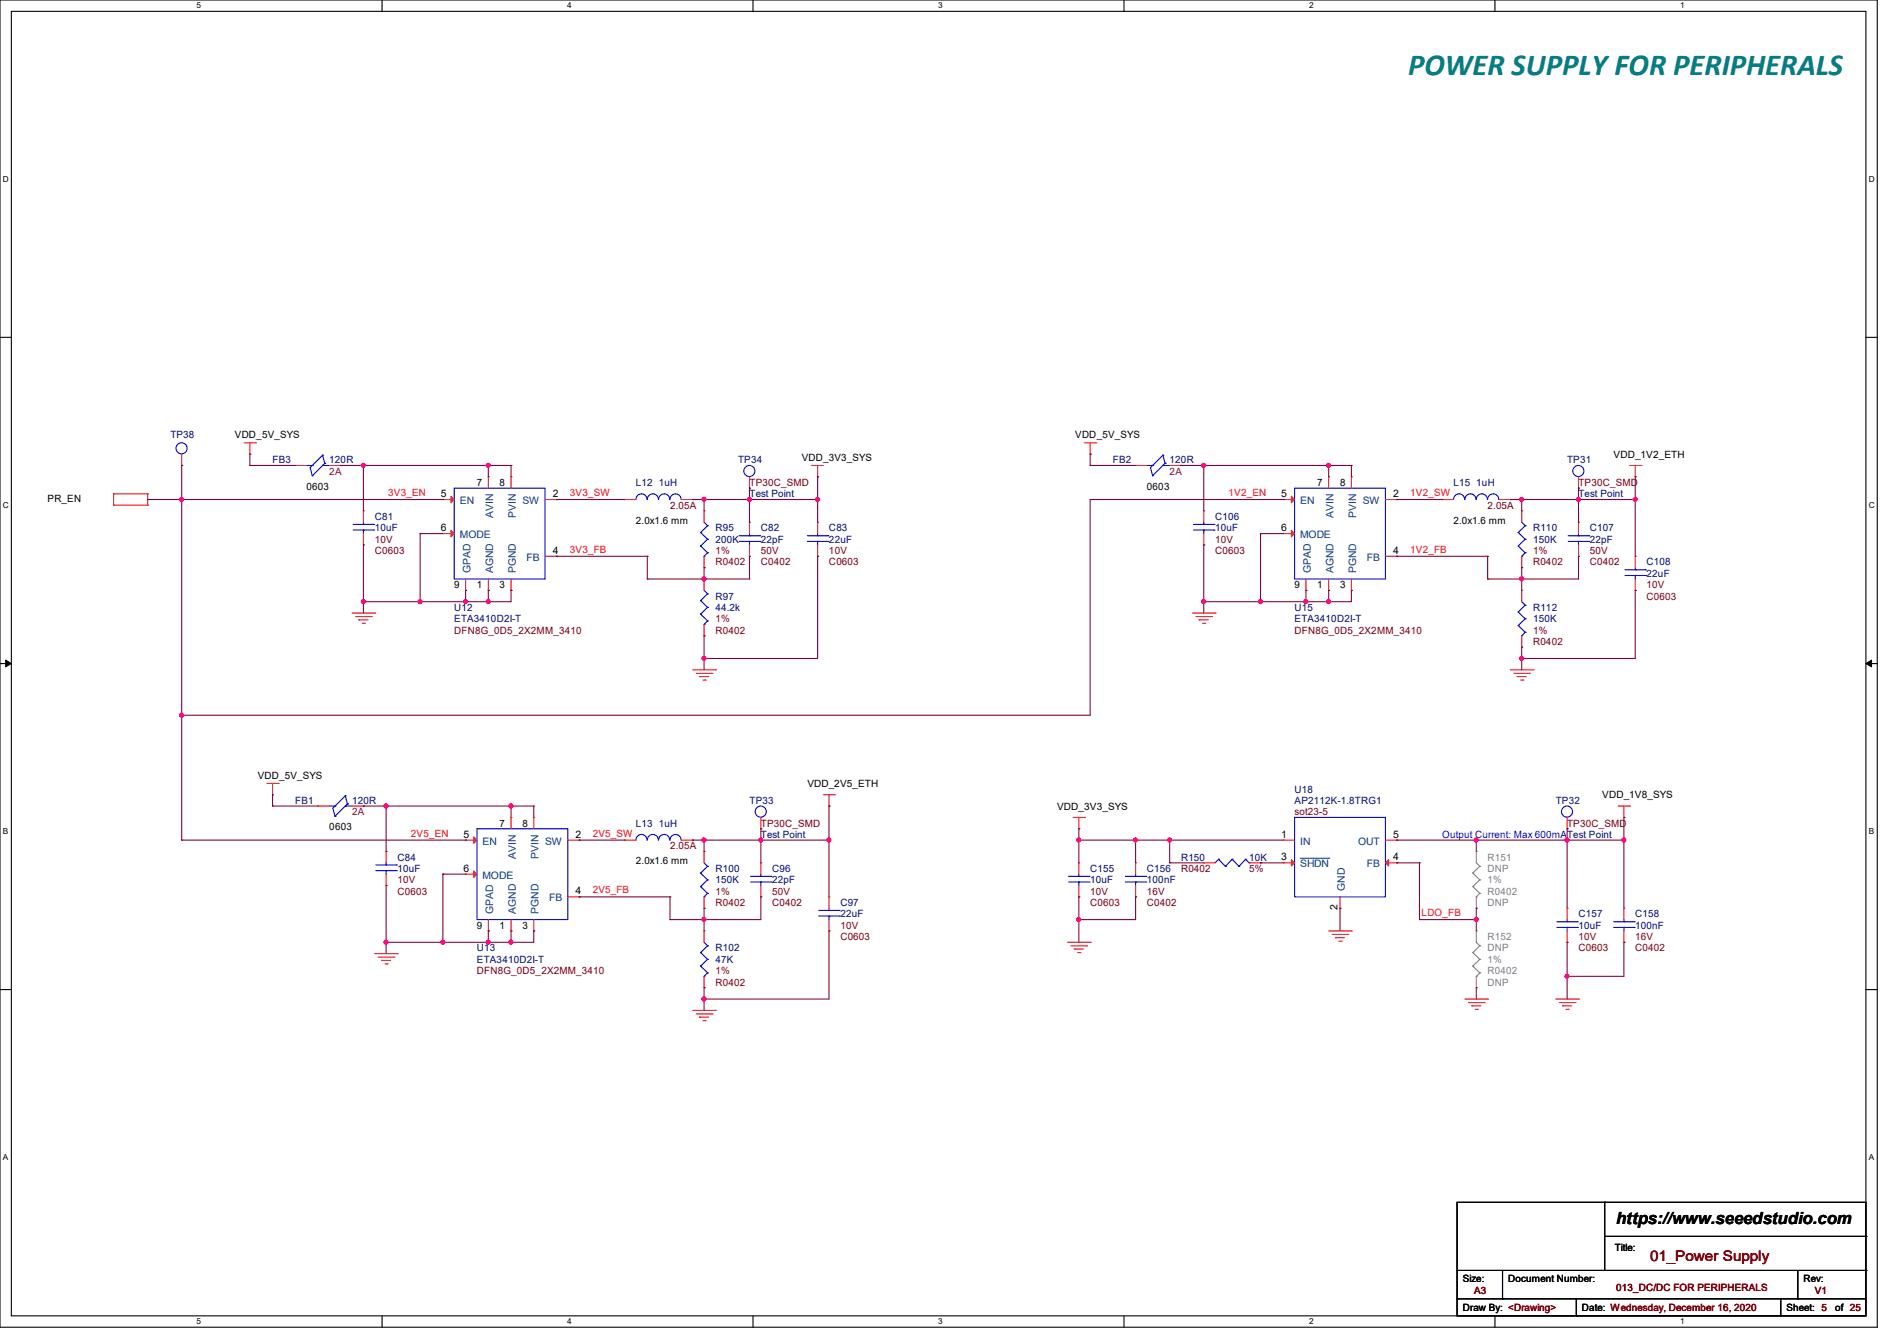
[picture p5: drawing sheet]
<svg xmlns="http://www.w3.org/2000/svg" width="297mm" height="210mm" viewBox="0 0 297 210" stroke-linecap="round" stroke-linejoin="round" font-family="sans-serif">
<path d="M0 0h293.9v207.9h-293.9zM1.8 1.8h290.3v204.3h-290.3z" fill="none" stroke="#000" stroke-width=".17"/>
<g fill="#fff">
<path d="M30.8 .2h.7v1.4h-.7z"/>
<path d="M30.8 206.2h.7v1.4h-.7z"/>
</g>
<path d="M59.8 0v1.8M59.8 206.1v1.8" fill="none" stroke="#000" stroke-width=".17"/>
<g fill="#fff">
<path d="M88.8 .2h.7v1.4h-.7z"/>
<path d="M88.8 206.2h.7v1.4h-.7z"/>
</g>
<path d="M117.9 0v1.8M117.9 206.1v1.8" fill="none" stroke="#000" stroke-width=".17"/>
<g fill="#fff">
<path d="M146.9 .2h.7v1.4h-.7z"/>
<path d="M146.9 206.2h.7v1.4h-.7z"/>
</g>
<path d="M176 0v1.8M176 206.1v1.8" fill="none" stroke="#000" stroke-width=".17"/>
<g fill="#fff">
<path d="M205 .2h.7v1.4h-.7z"/>
<path d="M205 206.2h.7v1.4h-.7z"/>
</g>
<path d="M234.1 0v1.8M234.1 206.1v1.8" fill="none" stroke="#000" stroke-width=".17"/>
<g fill="#fff">
<path d="M263.1 .2h.6v1.4h-.6z"/>
<path d="M263.1 206.2h.6v1.4h-.6z"/>
<path d="M.5 27.3h.9v1.4h-.9z"/>
<path d="M292.6 27.3h.9v1.4h-.9z"/>
<path d="M.5 78.4h.9v1.4h-.9z"/>
<path d="M292.6 78.4h.9v1.4h-.9z"/>
</g>
<path d="M0 52.8h1.8M292.1 52.8h1.8" fill="none" stroke="#000" stroke-width=".17"/>
<g fill="#fff">
<path d="M.5 129.5h.8v1.4h-.8z"/>
<path d="M292.6 129.5h.8v1.4h-.8z"/>
</g>
<path d="M0 103.9h1.8M292.1 103.9h1.8" fill="none" stroke="#000" stroke-width=".17"/>
<path d="M.9 103.4l.9 .5-.9 .5zM292.1 103.9l.9-.5v1z" fill="#000" stroke="#000" stroke-width=".16"/>
<g fill="#fff">
<path d="M.5 180.5h.8v1.4h-.8z"/>
<path d="M292.6 180.5h.8v1.4h-.8z"/>
</g>
<g fill="none" stroke="#000" stroke-width=".17">
<path d="M0 155h1.8M292.1 155h1.8M228.1 188.3h64v17.8h-64zM228.1 199h64M235.2 199v4.4M251.2 188.3h.1M251.2 188.3v10.7M251.2 193.6h40.9M281.5 199v4.4M292.1 199h.1M292.1 193.6h.1M228.1 203.4h.1"/>
<path d="M228.1 203.4h64M235.2 203.4h.1M246.8 206.1h.1M246.8 203.4v2.7M278.8 206.1h.1M278.8 203.4v2.7M281.5 203.4h.1"/>
</g>
<g fill="none" stroke="#f00" stroke-width=".17">
<path d="M17.8 79.1h.1M17.8 77.3h.1M17.8 77.3h5.3M17.8 79.1h5.3M17.8 77.3v1.8M23.1 77.3h.1M23.1 79.1h.1M23.1 77.3v1.8M28.4 72.9h.1M28.4 71.1v1.8M38.2 69.3h1.8M39.1 71.1h.1"/>
<path d="M39.1 69.3v1.8M40 69.3h.1M46.2 72.9h.1M46.2 72.9h1.8M51.6 72.9h1.7M53.3 72.9h.1M69.3 78.2h.1M69.3 78.2h1.8M76.5 74.7h.1M76.5 74.7v1.8M80 74.7h.1M80 74.7v1.8"/>
<path d="M85.3 78.2h1.8M87.1 78.2h.1M97.8 78.2h.1M97.8 78.2h1.8M106.7 78.2h1.8M108.5 78.2h.1M117.3 76.5h.1M117.3 74.7v1.8M127.1 72.9h.1M127.1 72.9h1.8M128 74.7h.1M128 72.9v1.8"/>
<path d="M169.8 69.3h1.8M170.7 71.1h.1M170.7 69.3v1.8M171.6 69.3h.1M177.8 72.9h.1M177.8 72.9h1.8M183.1 72.9h1.8M184.9 72.9h.1M200.9 78.2h.1M200.9 78.2h1.8M208 74.7h.1M208 74.7v1.8"/>
<path d="M211.6 74.7h.1M211.6 74.7v1.8M216.9 78.2h1.8M218.7 78.2h.1M225.8 78.2h.1M225.8 78.2h1.8M234.7 78.2h1.8M236.5 78.2h.1M247.1 76.5h.1M247.1 74.7v1.8M255.1 72.9h1.8M256 74.7h.1"/>
<path d="M256 72.9v1.8M256.9 72.9h.1M55.1 96h3.6M55.7 96.6h2.4M56.2 97.1h.1M56.2 97.1h1.4M56.7 97.6h.4M56.9 80h.1M56.9 85.3h.1M56.9 80v1.8M56.9 83.6v1.7M57.1 97.6h.1"/>
<path d="M58.1 96.6h.1M58.7 96h.1M69.3 83.6h.1M69.3 83.6h1.8M72.9 92.5h.1M72.9 90.7v1.8M76.5 92.5h.1M76.5 90.7v1.8M80 92.5h.1M80 90.7v1.8M85.3 87.1h1.8M87.1 87.1h.1"/>
<path d="M110.2 90.7h.1M110.2 99.6h.1M110.2 80h.1M110.2 88.9h.1M110.2 80v1.8M110.2 87.1v1.8M110.2 90.7v1.8M110.2 97.8v1.8M117.3 81.8h.1M117.3 87.1h.1M117.3 81.8v1.8M117.3 85.3v1.8"/>
<path d="M128 81.8h.1M128 87.1h.1M128 81.8v1.8M128 85.3v1.8M186.7 96h3.5M187.2 96.6h2.5M187.7 97.1h.1M187.7 97.1h1.5M188.3 97.6h.3M188.5 80h.1M188.5 85.3h.1M188.5 80v1.8"/>
<path d="M188.5 83.6v1.7M188.6 97.6h.1M189.7 96.6h.1M190.2 96h.1M200.9 83.6h.1M200.9 83.6h1.8M204.5 92.5h.1M204.5 90.7v1.8M208 92.5h.1M208 90.7v1.8M211.6 92.5h.1M211.6 90.7v1.8"/>
<path d="M216.9 87.1h1.8M218.7 87.1h.1M238.3 92.5h.1M238.3 80h.1M238.3 88.9h.1M238.3 80v1.8M238.3 87.1v1.8M238.3 92.5v1.7M238.3 99.6v1.7M247.1 81.8h.1M247.1 87.1h.1M247.1 81.8v1.8"/>
<path d="M247.1 85.3v1.8M256 87.1h.1M256 92.5h.1M256 87.1v1.8M256 90.7v1.8M108.5 104.9h3.5M109 105.5h2.5M109.5 106h.1M109.5 106h1.5M110.1 106.5h.3M110.4 106.5h.1M111.5 105.5h.1"/>
<path d="M112 104.9h.1M236.5 104.9h3.5M237 105.5h2.5M237.5 106h.1M237.5 106h1.5M238.1 106.5h.3M238.3 101.3h.1M238.4 106.5h.1M239.5 105.5h.1M240 104.9h.1M41.8 122.7h1.8M42.7 124.5h.1"/>
<path d="M42.7 122.7v1.8M43.6 122.7h.1M49.8 126.2h.1M49.8 126.2h1.8M55.1 126.2h1.8M56.9 126.2h.1M60.5 133.3h.1M60.5 138.7h.1M60.5 133.3v1.8M60.5 136.9v1.8M72.9 131.6h.1M72.9 136.9h.1"/>
<path d="M72.9 131.6h1.8M72.9 136.9h1.8M80 128h.1M80 128v1.8M83.6 128h.1M83.6 128v1.8M88.9 131.6h1.8M90.7 131.6h.1M97.8 131.6h.1M97.8 131.6h1.8M106.7 131.6h1.8M108.5 131.6h.1"/>
<path d="M110.2 133.3h.1M110.2 133.3v1.8M119.1 135.1h.1M119.1 129.8h.1M119.1 128v1.8M119.1 135.1v1.8M119.1 138.7v1.8M128.9 124.5h1.8M129.8 126.2h.1M129.8 124.5v1.7M130.7 124.5h.1M168 128h1.8"/>
<path d="M168.9 129.8h.1M168.9 135.1h.1M168.9 128v1.8M168.9 135.1v1.8M168.9 138.7v1.8M169.8 128h.1M177.8 135.1h.1M177.8 135.1v1.8M177.8 138.7v1.8M188.5 135.1h.1M188.5 135.1h1.7M195.6 135.1h1.8"/>
<path d="M197.4 135.1h.1M200.9 131.6h.1M200.9 135.1h.1M200.9 131.6h1.8M200.9 135.1h1.8M216.9 131.6h1.8M216.9 135.1h1.8M218.7 135.1h.1M218.7 131.6h.1M245.4 129.8h.1M245.4 128v1.8M253.4 126.2h1.7"/>
<path d="M254.3 128h.1M254.3 126.2v1.8M255.1 126.2h.1M58.7 149.4h3.5M59.2 149.9h2.5M59.7 150.4h.1M59.7 150.4h1.5M60.3 151h.3M60.6 151h.1M61.7 149.9h.1M62.2 149.4h.1M76.5 145.8h.1"/>
<path d="M76.5 144v1.8M80 145.8h.1M80 144v1.8M83.6 145.8h.1M83.6 144v1.8M88.9 140.5h1.8M90.7 140.5h.1M108.5 158.2h3.5M109 158.8h2.5M109.5 159.3h.1M109.5 159.3h1.5M110.1 159.9h.3"/>
<path d="M110.2 145.8h.1M110.2 154.7h.1M110.2 142.2h.1M110.2 140.5v1.7M110.2 145.8v1.8M110.2 152.9v1.8M110.4 159.9h.1M111.5 158.8h.1M112 158.2h.1M119.1 140.5h.1M129.8 140.5h.1M129.8 145.8h.1"/>
<path d="M129.8 140.5v1.7M129.8 144v1.8M167.1 147.6h3.6M167.7 148.1h2.4M168.2 148.6h.1M168.2 148.6h1.4M168.7 149.2h.4M168.9 140.5h.1M169.1 149.2h.1M170.1 148.1h.1M170.7 147.6h.1M177.8 140.5h.1"/>
<path d="M208 145.8h3.6M208.6 146.3h2.4M209.1 146.9h.1M209.1 146.9h1.4M209.6 147.4h.4M209.8 142.2h.1M209.8 140.5v1.7M210 147.4h.1M211 146.3h.1M211.6 145.8h.1M229.4 156.5h3.5M229.9 157h2.5"/>
<path d="M230.4 157.5h.1M230.4 157.5h1.5M231 158.1h.3M231.3 158.1h.1M232.4 157h.1M232.9 156.5h.1M243.6 156.5h3.5M244.1 157h2.5M244.6 157.5h.1M244.6 157.5h1.5M245.2 158.1h.3M245.4 142.2h.1"/>
<path d="M245.4 147.6h.1M245.4 142.2v1.8M245.4 145.8v1.8M245.5 158.1h.1M246.6 157h.1M247.1 156.5h.1M254.3 142.2h.1M254.3 147.6h.1M254.3 142.2v1.8M254.3 145.8v1.8"/>
</g>
<g fill="none" stroke="#00f" stroke-width=".17">
<path d="M48 72.9h.9M48.9 74.5h.1M48.9 72.9h.1M50.5 71.3h.1M50.5 72.9h.1M50.5 72.9h1.1M50.5 71.3l-1.9 1.9 .3 1.3M50.5 71.3l.3 1.3M50.8 72.6h.1M50.8 72.6l-1.9 1.9M71.1 76.5h14.2v14.2h-14.2zM99.6 78.2a.87 .87 0 0 1 .8-.9 .87 .87 0 0 1 .9 .9"/>
<path d="M101.3 78.2a.87 .87 0 0 1 .9-.9 .87 .87 0 0 1 .9 .9M103.1 78.2a.87 .87 0 0 1 .9-.9 .87 .87 0 0 1 .9 .9M104.9 78.2a.87 .87 0 0 1 .9-.9 .87 .87 0 0 1 .8 .9M179.6 72.9h.9M180.5 74.5h.1M180.5 72.9h.1M182.1 71.3h.1M182.1 72.9h.1M182.1 71.3l-2 1.9 .4 1.3M182.1 72.9h1M182.1 71.3l.3 1.3M182.4 72.6h.1"/>
<path d="M182.4 72.6l-1.9 1.9M202.7 76.5h14.2v14.2h-14.2zM227.6 78.2a.87 .87 0 0 1 .9-.9 .87 .87 0 0 1 .8 .9M229.4 78.2a.87 .87 0 0 1 .8-.9 .87 .87 0 0 1 .9 .9M231.1 78.2a.87 .87 0 0 1 .9-.9 .87 .87 0 0 1 .9 .9M232.9 78.2a.87 .87 0 0 1 .9-.9 .87 .87 0 0 1 .9 .9M55.3 82.1h3.2M55.3 83h3.2M56.9 83h.1M56.9 82.1h.1M56.9 81.8v.3M56.9 83v.6"/>
<path d="M58.5 82.1h.1M58.5 83h.1M109.7 94.1h.1M109.7 96.2h.1M109.7 83.4h.1M109.7 85.5h.1M109.7 94.1l1.1 1M109.7 96.2l1.1 1M109.7 83.4l1.1 1.1M109.7 85.5l1.1 1.1M110.2 97.8h.1M110.2 87.1h.1"/>
<path d="M110.2 92.5l.6 .5M110.2 81.8l.6 .5M110.8 93h.1M110.8 95.1h.1M110.8 97.2h.1M110.8 82.3h.1M110.8 84.5h.1M110.8 86.6h.1M110.8 93l-1.1 1.1M110.8 95.1l-1.1 1.1M110.8 97.2l-.6 .6M110.8 82.3l-1.1 1.1"/>
<path d="M110.8 84.5l-1.1 1M110.8 86.6l-.6 .5M115.7 83.9h3.3M115.7 84.8h3.3M117.3 84.8h.1M117.3 83.9h.1M117.3 83.6v.3M117.3 84.8v.5M119 83.9h.1M119 84.8h.1M126.4 83.9h3.2M126.4 84.8h3.2"/>
<path d="M128 84.8h.1M128 83.9h.1M128 83.6v.3M128 84.8v.5M129.6 83.9h.1M129.6 84.8h.1M186.9 82.1h3.2M186.9 83h3.2M188.5 83h.1M188.5 82.1h.1M188.5 81.8v.3M188.5 83v.6"/>
<path d="M190.1 82.1h.1M190.1 83h.1M237.7 95.8h.1M237.7 98h.1M237.7 83.4h.1M237.7 85.5h.1M237.7 95.8l1.1 1.1M237.7 98l1.1 1M237.7 83.4l1.1 1.1M237.7 85.5l1.1 1.1M238.3 99.6h.1M238.3 87.1h.1"/>
<path d="M238.3 94.2l.5 .6M238.3 81.8l.5 .5M238.8 94.8h.1M238.8 96.9h.1M238.8 99h.1M238.8 82.3h.1M238.8 84.5h.1M238.8 86.6h.1M238.8 94.8l-1.1 1M238.8 96.9l-1.1 1.1M238.8 99l-.5 .6M238.8 82.3l-1.1 1.1"/>
<path d="M238.8 84.5l-1.1 1M238.8 86.6l-.5 .5M245.5 83.9h3.3M245.5 84.8h3.3M247.1 84.8h.1M247.1 83.9h.1M247.1 83.6v.3M247.1 84.8v.5M248.8 83.9h.1M248.8 84.8h.1M254.4 89.2h3.2M254.4 90.1h3.2"/>
<path d="M256 90.1h.1M256 89.2h.1M256 88.9v.3M256 90.1v.6M257.6 89.2h.1M257.6 90.1h.1M51.6 126.2h.9M52.5 127.8h.1M52.5 126.2h.1M54.1 124.6h.1M54.1 126.2h.1M54.1 124.6l-2 2 .4 1.2"/>
<path d="M54.1 126.2h1M54.1 124.6l.3 1.3M54.4 125.9h.1M54.4 125.9l-1.9 1.9M58.8 135.5h3.3M58.8 136.4h3.3M60.5 136.4h.1M60.5 135.5h.1M60.5 135.1v.4M60.5 136.4v.5M62.1 135.5h.1M62.1 136.4h.1"/>
<path d="M74.7 129.8h14.2v14.2h-14.2zM101.3 131.6a.87 .87 0 0 0-.9-.9 .87 .87 0 0 0-.8 .9M103.1 131.6a.87 .87 0 0 0-.9-.9 .87 .87 0 0 0-.9 .9M104.9 131.6a.87 .87 0 0 0-.9-.9 .87 .87 0 0 0-.9 .9M106.6 131.6a.87 .87 0 0 0-.8-.9 .87 .87 0 0 0-.9 .9M109.7 136.7h.1M109.7 138.9h.1M109.7 136.7l1.1 1.1M109.7 138.9l1.1 1M110.2 135.1l.6 .6M110.8 135.7h.1M110.8 137.8h.1"/>
<path d="M110.8 139.9h.1M110.8 135.7l-1.1 1M110.8 137.8l-1.1 1.1M110.8 139.9l-.6 .6M117.5 137.2h3.2M117.5 138.1h3.2M119.1 138.1h.1M119.1 137.2h.1M119.1 136.9v.3M119.1 138.1v.6M120.7 137.2h.1M120.7 138.1h.1"/>
<path d="M167.3 137.2h3.2M167.3 138.1h3.2M168.9 138.1h.1M168.9 137.2h.1M168.9 136.9v.3M168.9 138.1v.6M170.5 137.2h.1M170.5 138.1h.1M176.2 137.2h3.2M176.2 138.1h3.2M177.8 138.1h.1M177.8 137.2h.1"/>
<path d="M177.8 136.9v.3M177.8 138.1v.6M179.4 137.2h.1M179.4 138.1h.1M190.8 134.6h.1M190.8 134.6l-.6 .5M190.8 134.6l1.1 1.1M191.9 135.7h.1M192.9 134.6h.1M192.9 134.6l-1 1.1M192.9 134.6l1.1 1.1M194 135.7h.1"/>
<path d="M195 134.6h.1M195 134.6l-1 1.1M195 134.6l.6 .5M195.6 135.1h.1M202.7 128h14.2v12.5h-14.2zM109.7 149.2h.1M109.7 151.3h.1M109.7 149.2l1.1 1M109.7 151.3l1.1 1.1M110.2 152.9h.1M110.2 140.5h.1M110.2 147.6l.6 .5"/>
<path d="M110.8 148.1h.1M110.8 150.2h.1M110.8 152.4h.1M110.8 148.1l-1.1 1.1M110.8 150.2l-1.1 1.1M110.8 152.4l-.6 .5M128.2 142.6h3.2M128.2 143.5h3.2M129.8 143.5h.1M129.8 142.6h.1M129.8 142.2v.4M129.8 143.5v.5"/>
<path d="M131.4 142.6h.1M131.4 143.5h.1M243.8 144.4h3.2M243.8 145.2h3.2M245.4 145.2h.1M245.4 144.4h.1M245.4 144v.4M245.4 145.2v.6M247 144.4h.1M247 145.2h.1M252.6 144.4h3.3M252.6 145.2h3.3"/>
<path d="M254.3 145.2h.1M254.3 144.4h.1M254.3 144v.4M254.3 145.2v.6M255.9 144.4h.1M255.9 145.2h.1"/>
<circle cx="28.4" cy="70.2" r=".87"/>
<circle cx="117.3" cy="73.8" r=".87"/>
<circle cx="247.1" cy="73.8" r=".87"/>
<circle cx="119.1" cy="127.1" r=".87"/>
<circle cx="245.3" cy="127.1" r=".87"/>
</g>
<g fill="#f00" stroke="#f00" stroke-width=".17">
<path d="M202.2 134.6l.5 .5-.5 .5z"/>
<path d="M217.4 134.6v1l-.5-.5z"/>
<path d="M202.2 77.7l.5 .5-.5 .5z"/>
<path d="M202.2 83.1l.5 .5-.5 .5z"/>
<path d="M74.2 131.1l.5 .5-.5 .5z"/>
<path d="M74.2 136.4l.5 .5-.5 .5z"/>
<path d="M70.6 77.7l.5 .5-.5 .5z"/>
<path d="M70.6 83.1l.5 .5-.5 .5z"/>
</g>
<path d="M203.6 134.4h4.5M208.1 134.4h.1" fill="none" stroke="#004080" stroke-width=".16"/>
<g fill="none" stroke="#808080" stroke-width=".17">
<path d="M230.6 136.7h.1M230.6 138.9h.1M230.6 136.7l1.1 1.1M230.6 138.9l1.1 1M231.1 133.3h.1M231.1 133.3v1.8l.6 .6M231.7 135.7h.1M231.7 137.8h.1M231.7 139.9h.1M231.7 135.7l-1.1 1M231.7 137.8l-1.1 1.1M231.7 139.9l-.6 .6"/>
<path d="M230.6 149.2h.1M230.6 151.3h.1M230.6 149.2l1.1 1M230.6 151.3l1.1 1.1M231.1 140.5h.1M231.1 142.2h.1M231.1 152.9h.1M231.1 145.8h.1M231.1 154.7h.1M231.1 140.5v1.7M231.1 145.8v1.8l.6 .5M231.1 152.9v1.8"/>
<path d="M231.7 148.1h.1M231.7 150.2h.1M231.7 152.4h.1M231.7 148.1l-1.1 1.1M231.7 150.2l-1.1 1.1M231.7 152.4l-.6 .5"/>
</g>
<g fill="none" stroke="#800040" stroke-width=".17">
<path d="M23.1 78.2h.1M23.1 78.2h46.2M28.4 72.9h.1M28.4 72.9v58.7M39.1 71.1h.1M39.1 72.9h.1M39.1 72.9h7.1M39.1 71.1v1.8M53.3 72.9h.1M53.3 72.9h26.7M56.9 72.9h.1M56.9 72.9v7.1"/>
<path d="M69.3 78.2h.1M76.5 72.9h.1M76.5 72.9v1.8M80 72.9h.1M80 72.9v1.8M87.1 78.2h.1M87.1 78.2h10.7M108.5 78.2h.1M108.5 78.2h19.5M110.2 78.2h.1M110.2 78.2v1.8M117.3 78.2h.1"/>
<path d="M117.3 76.5h.1M117.3 76.5v5.3M128 74.7h.1M128 78.2h.1M128 74.7v7.1M170.7 71.1h.1M170.7 72.9h.1M170.7 78.2h.1M170.7 78.2h30.2M170.7 71.1v1.8M170.7 78.2v33.8h-142.3M170.7 72.9h7.1"/>
<path d="M184.9 72.9h.1M184.9 72.9h26.7M188.5 72.9h.1M188.5 72.9v7.1M200.9 78.2h.1M208 72.9h.1M208 72.9v1.8M211.6 72.9h.1M211.6 72.9v1.8M218.7 78.2h.1M218.7 78.2h7.1M236.5 78.2h.1"/>
<path d="M236.5 78.2h19.5M238.3 78.2h.1M238.3 78.2v1.8M247.1 78.2h.1M247.1 76.5h.1M247.1 76.5v5.3M256 74.7h.1M256 78.2h.1M256 74.7v12.4M56.9 85.3h.1M56.9 94.2h.1M56.9 85.3v10.7"/>
<path d="M65.8 83.6h.1M65.8 94.2h.1M65.8 83.6h3.5M65.8 83.6v10.6M72.9 92.5h.1M72.9 94.2h.1M72.9 92.5v1.7M76.5 92.5h.1M76.5 94.2h.1M76.5 92.5v1.7M80 92.5h.1M80 92.5v1.7h-23.1"/>
<path d="M87.1 87.1h.1M87.1 87.1h14.2M101.3 87.1h.1M101.3 90.7h.1M101.3 87.1v3.6M110.2 88.9h.1M110.2 90.7h.1M110.2 99.6h.1M110.2 88.9v1.8M110.2 99.6v5.3M117.3 87.1h.1M117.3 87.1v3.6h-16"/>
<path d="M128 87.1h.1M128 87.1v16h-17.8M188.5 85.3h.1M188.5 94.2h.1M188.5 85.3v10.7M197.4 83.6h.1M197.4 94.2h.1M197.4 83.6h3.5M197.4 83.6v10.6M204.5 92.5h.1M204.5 94.2h.1M204.5 92.5v1.7"/>
<path d="M208 92.5h.1M208 94.2h.1M208 92.5v1.7M211.6 92.5h.1M211.6 92.5v1.7h-23.1M218.7 87.1h.1M218.7 87.1h14.2M232.9 87.1h.1M232.9 90.7h.1M232.9 87.1v3.6M238.3 88.9h.1M238.3 90.7h.1"/>
<path d="M238.3 88.9v3.6M247.1 87.1h.1M247.1 87.1v3.6h-14.2M256 92.5h.1M256 92.5v10.6h-17.7M28.4 112h.1M110.2 103.1h.1M238.3 101.3h.1M238.3 103.1h.1M238.3 101.3v3.6M28.4 131.6h.1M28.4 131.6h44.5"/>
<path d="M42.7 124.5h.1M42.7 126.2h.1M42.7 124.5v1.7M42.7 126.2h7.1M56.9 126.2h.1M56.9 126.2h26.7M60.5 126.2h.1M60.5 138.7h.1M60.5 126.2v7.1M60.5 138.7v10.7M69.3 136.9h.1M69.3 136.9h3.6"/>
<path d="M69.3 136.9v10.7M72.9 131.6h.1M80 126.2h.1M80 126.2v1.8M83.6 126.2h.1M83.6 126.2v1.8M90.7 131.6h.1M90.7 131.6h7.1M108.5 131.6h.1M108.5 131.6h21.3M110.2 131.6h.1M110.2 131.6v1.7"/>
<path d="M119.1 131.6h.1M119.1 129.8h.1M119.1 129.8v5.3M129.8 126.2h.1M129.8 131.6h.1M129.8 126.2v14.3M168.9 129.8h.1M168.9 131.6h.1M168.9 131.6h32M168.9 129.8v5.3M177.8 131.6h.1M177.8 131.6v3.5"/>
<path d="M183.1 131.6h.1M183.1 135.1h.1M183.1 131.6v3.5M183.1 135.1h5.4M197.4 135.1h.1M197.4 135.1h3.5M218.7 131.6h.1M218.7 135.1h.1M218.7 131.6h35.6M218.7 135.1h3.5M222.2 135.1h.1M222.2 135.1v8.9"/>
<path d="M231.1 131.6h.1M231.1 131.6v1.7M245.4 131.6h.1M245.4 129.8h.1M245.4 129.8v12.4M254.3 128h.1M254.3 131.6h.1M254.3 128v14.2M60.5 147.6h.1M69.3 147.6h.1M76.5 145.8h.1M76.5 147.6h.1"/>
<path d="M76.5 145.8v1.8M80 145.8h.1M80 147.6h.1M80 145.8v1.8M83.6 145.8h.1M83.6 145.8v1.8h-23.1M90.7 140.5h.1M90.7 140.5h14.2M104.9 140.5h.1M104.9 144h.1M104.9 140.5v3.5M110.2 142.2h.1"/>
<path d="M110.2 144h.1M110.2 154.7h.1M110.2 156.5h.1M110.2 142.2v3.6M110.2 154.7v3.5M119.1 140.5h.1M119.1 140.5v3.5h-14.2M129.8 145.8h.1M129.8 145.8v10.7h-19.6M168.9 140.5h.1M168.9 144h.1M168.9 140.5v7.1"/>
<path d="M177.8 140.5h.1M177.8 140.5v3.5h-8.9M209.8 142.2h.1M209.8 142.2v3.6M222.2 144h.1M222.2 144h8.9M231.1 142.2h.1M231.1 144h.1M231.1 154.7h.1M231.1 142.2v3.6M231.1 154.7v1.8M245.4 147.6h.1"/>
<path d="M245.4 152.9h.1M245.4 147.6v8.9M254.3 147.6h.1M254.3 147.6v5.3h-8.9"/>
</g>
<g fill="#f0f" stroke="#f0f" stroke-width=".17">
<circle cx="110.2" cy="78.2" r=".32"/>
<circle cx="117.3" cy="78.2" r=".32"/>
<circle cx="128" cy="78.2" r=".32"/>
<circle cx="110.2" cy="90.7" r=".32"/>
<circle cx="110.2" cy="103.1" r=".32"/>
<circle cx="80" cy="126.2" r=".32"/>
<circle cx="60.4" cy="126.2" r=".32"/>
<circle cx="129.8" cy="131.6" r=".32"/>
<circle cx="110.2" cy="131.6" r=".32"/>
<circle cx="60.4" cy="147.6" r=".32"/>
<circle cx="110.2" cy="144" r=".32"/>
<circle cx="80" cy="147.6" r=".32"/>
<circle cx="76.4" cy="147.6" r=".32"/>
<circle cx="69.3" cy="147.6" r=".32"/>
<circle cx="110.2" cy="156.4" r=".32"/>
<circle cx="188.4" cy="72.9" r=".32"/>
<circle cx="208" cy="72.9" r=".32"/>
<circle cx="238.2" cy="78.2" r=".32"/>
<circle cx="247.1" cy="78.2" r=".32"/>
<circle cx="256" cy="78.2" r=".32"/>
<circle cx="188.4" cy="94.2" r=".32"/>
<circle cx="238.2" cy="90.7" r=".32"/>
<circle cx="208" cy="94.2" r=".32"/>
<circle cx="204.4" cy="94.2" r=".32"/>
<circle cx="197.3" cy="94.2" r=".32"/>
<circle cx="238.2" cy="103.1" r=".32"/>
<circle cx="76.4" cy="72.9" r=".32"/>
<circle cx="56.9" cy="72.9" r=".32"/>
<circle cx="65.8" cy="94.2" r=".32"/>
<circle cx="56.9" cy="94.2" r=".32"/>
<circle cx="76.4" cy="94.2" r=".32"/>
<circle cx="72.9" cy="94.2" r=".32"/>
<circle cx="168.9" cy="131.6" r=".32"/>
<circle cx="254.2" cy="131.6" r=".32"/>
<circle cx="177.8" cy="131.6" r=".32"/>
<circle cx="183.1" cy="131.6" r=".32"/>
<circle cx="231.1" cy="131.6" r=".32"/>
<circle cx="168.9" cy="144" r=".32"/>
<circle cx="231.1" cy="144" r=".32"/>
<circle cx="245.3" cy="152.9" r=".32"/>
<circle cx="245.3" cy="131.6" r=".32"/>
<circle cx="119.1" cy="131.6" r=".32"/>
<circle cx="28.4" cy="78.2" r=".32"/>
<circle cx="28.4" cy="112" r=".32"/>
</g>
<text font-size="4.8" fill="#008080" x="220.5" y="11.7">POWER SUPPLY FOR PERIPHERALS</text>
<text font-size="2.6" x="253" y="191.8">https://www.seeedstudio.com</text>
<text font-size="2.3" fill="#800000" x="258.4" y="197.5">01_Power Supply</text>
<g font-size="1.6" fill="#000080">
<text x="26.7" y="68.7">TP38</text>
<text x="42.7" y="72.6">FB3</text>
<text x="51.6" y="72.6">120R</text>
<text x="99.6" y="76.1">L12 1uH</text>
<text x="115.6" y="72.6">TP34</text>
<text x="117.3" y="77.9">Test Point</text>
<text x="174.2" y="72.6">FB2</text>
<text x="183.1" y="72.6">120R</text>
<text x="227.6" y="76.1">L15 1uH</text>
<text x="245.4" y="72.6">TP31</text>
<text x="247.1" y="77.9">Test Point</text>
<text x="58.7" y="81.4">C81</text>
<text x="58.7" y="83.2">10uF</text>
<text x="112" y="83.2">R95</text>
<text x="119.1" y="83.2">C82</text>
<text x="129.8" y="83.2">C83</text>
<text x="190.2" y="81.4">C106</text>
<text x="190.2" y="83.2">10uF</text>
<text x="240" y="83.2">R110</text>
<text x="248.9" y="83.2">C107</text>
<text x="112" y="85">200K</text>
<text x="119.1" y="85">22pF</text>
<text x="129.8" y="85">22uF</text>
<text x="240" y="85">150K</text>
<text x="248.9" y="85">22pF</text>
<text x="257.8" y="88.6">C108</text>
<text x="71.1" y="95.7">U12</text>
<text x="112" y="93.9">R97</text>
<text x="112" y="95.7">44.2k</text>
<text x="202.7" y="95.7">U15</text>
<text x="240" y="95.7">R112</text>
<text x="257.8" y="90.3">22uF</text>
<text x="71.1" y="97.4">ETA3410D2I-T</text>
<text x="202.7" y="97.4">ETA3410D2I-T</text>
<text x="240" y="97.4">150K</text>
<text x="46.2" y="125.9">FB1</text>
<text x="55.1" y="125.9">120R</text>
<text x="117.3" y="125.9">TP33</text>
<text x="202.7" y="125.9">AP2112K-1.8TRG1</text>
<text x="202.7" y="124.1">U18</text>
<text x="243.6" y="125.9">TP32</text>
<text x="99.6" y="129.5">L13 1uH</text>
<text x="119.1" y="131.2">Test Point</text>
<text x="62.2" y="134.8">C84</text>
<text x="62.2" y="136.6">10uF</text>
<text x="112" y="136.6">R100</text>
<text x="120.9" y="136.6">C96</text>
<text x="170.7" y="136.6">C155</text>
<text x="179.6" y="136.6">C156</text>
<text x="184.9" y="134.8">R150</text>
<text x="195.6" y="134.8">10K</text>
<text x="112" y="138.3">150K</text>
<text x="120.9" y="138.3">22pF</text>
<text x="131.6" y="141.9">C97</text>
<text x="131.6" y="143.7">22uF</text>
<text x="170.7" y="138.3">10uF</text>
<text x="179.6" y="138.3">100nF</text>
<text x="247.1" y="143.7">C157</text>
<text x="256" y="143.7">C158</text>
<text x="74.7" y="149">U13</text>
<text x="112" y="149">R102</text>
<text x="247.1" y="145.5">10uF</text>
<text x="256" y="145.5">100nF</text>
<text x="74.7" y="150.8">ETA3410D2I-T</text>
<text x="112" y="150.8">47K</text>
</g>
<g font-size="1.6">
<text x="36.8" y="68.7">VDD_5V_SYS</text>
<text x="168.4" y="68.7">VDD_5V_SYS</text>
<text x="252.6" y="71.7">VDD_1V2_ETH</text>
<text x="48" y="76.7">0603</text>
<text x="69" y="77.9">5</text>
<text x="74.7" y="76.1">7</text>
<text x="78.2" y="76.1">8</text>
<text x="86.6" y="77.9">2</text>
<text x="125.5" y="72.2">VDD_3V3_SYS</text>
<text x="179.6" y="76.7">0603</text>
<text x="200.6" y="77.9">5</text>
<text x="206.2" y="76.1">7</text>
<text x="209.8" y="76.1">8</text>
<text x="218.1" y="77.9">2</text>
<text x="7.5" y="78.6">PR_EN</text>
<text x="69" y="83.2">6</text>
<text x="99.6" y="82">2.0x1.6 mm</text>
<text x="200.6" y="83.2">6</text>
<text x="227.6" y="82">2.0x1.6 mm</text>
<text x="86.6" y="86.7">4</text>
<text x="218.1" y="86.7">4</text>
<text x="71.1" y="92.1">9</text>
<text x="74.7" y="92.1">1</text>
<text x="78.2" y="92.1">3</text>
<text x="202.7" y="92.1">9</text>
<text x="206.2" y="92.1">1</text>
<text x="209.8" y="92.1">3</text>
<text x="40.3" y="122">VDD_5V_SYS</text>
<text x="126.4" y="123.2">VDD_2V5_ETH</text>
<text x="250.9" y="125">VDD_1V8_SYS</text>
<text x="51.6" y="130">0603</text>
<text x="72.6" y="131.2">5</text>
<text x="78.2" y="129.5">7</text>
<text x="81.8" y="129.5">8</text>
<text x="90.1" y="131.2">2</text>
<text x="165.5" y="126.8">VDD_3V3_SYS</text>
<text x="200.6" y="131.2">1</text>
<text x="218.1" y="131.2">5</text>
<text x="72.6" y="136.5">6</text>
<text x="99.6" y="135.3">2.0x1.6 mm</text>
<text x="200.6" y="134.7">3</text>
<text x="218.1" y="134.7">4</text>
<text x="90.1" y="140.1">4</text>
<text x="209.4" y="142.6" transform="rotate(-90 209.4 142.6)">2</text>
<text x="74.7" y="145.5">9</text>
<text x="78.2" y="145.5">1</text>
<text x="81.8" y="145.5">3</text>
<text x="252.8" y="196">Title:</text>
<text x="229" y="200.7">Size:</text>
<text x="236.1" y="200.7">Document Number:</text>
<text x="282.4" y="200.7">Rev:</text>
<text x="229" y="205.4">Draw By: &lt;Drawing&gt;</text>
<text x="247.7" y="205.4">Date: Wednesday, December 16, 2020</text>
<text x="279.7" y="205.4">Sheet: 5</text>
<text x="287.3" y="205.4">of 25</text>
</g>
<g font-size="1.6" fill="#800040">
<text x="51.6" y="74.3">2A</text>
<text x="183.1" y="74.3">2A</text>
<text x="55.1" y="127.7">2A</text>
</g>
<g font-size="1.6" fill="#f00">
<text x="60.8" y="77.7">3V3_EN</text>
<text x="89.2" y="77.7">3V3_SW</text>
<text x="192.4" y="77.7">1V2_EN</text>
<text x="220.8" y="77.7">1V2_SW</text>
<text x="89.2" y="86.6">3V3_FB</text>
<text x="220.8" y="86.6">1V2_FB</text>
<text x="64.3" y="131">2V5_EN</text>
<text x="92.8" y="131">2V5_SW</text>
<text x="92.8" y="139.9">2V5_FB</text>
<text x="222.6" y="143.5">LDO_FB</text>
</g>
<g font-size="1.6" fill="#800000">
<text x="117.3" y="76.1">TP30C_SMD</text>
<text x="247.1" y="76.1">TP30C_SMD</text>
<text x="104.9" y="79.7">2.05A</text>
<text x="232.9" y="79.7">2.05A</text>
<text x="58.7" y="86.8">C0603</text>
<text x="58.7" y="85">10V</text>
<text x="112" y="86.8">1%</text>
<text x="112" y="88.6">R0402</text>
<text x="119.1" y="88.6">C0402</text>
<text x="119.1" y="86.8">50V</text>
<text x="129.8" y="88.6">C0603</text>
<text x="129.8" y="86.8">10V</text>
<text x="190.2" y="86.8">C0603</text>
<text x="190.2" y="85">10V</text>
<text x="240" y="86.8">1%</text>
<text x="240" y="88.6">R0402</text>
<text x="248.9" y="88.6">C0402</text>
<text x="248.9" y="86.8">50V</text>
<text x="257.8" y="93.9">C0603</text>
<text x="257.8" y="92.1">10V</text>
<text x="71.1" y="99.2">DFN8G_0D5_2X2MM_3410</text>
<text x="112" y="97.4">1%</text>
<text x="112" y="99.2">R0402</text>
<text x="202.7" y="99.2">DFN8G_0D5_2X2MM_3410</text>
<text x="240" y="99.2">1%</text>
<text x="240" y="101">R0402</text>
<text x="119.1" y="129.5">TP30C_SMD</text>
<text x="202.7" y="127.7">sot23-5</text>
<text x="245.4" y="129.5">TP30C_SMD</text>
<text x="104.9" y="133">2.05A</text>
<text x="184.9" y="136.6">R0402</text>
<text x="195.6" y="136.6">5%</text>
<text x="62.2" y="140.1">C0603</text>
<text x="62.2" y="138.3">10V</text>
<text x="112" y="140.1">1%</text>
<text x="112" y="141.9">R0402</text>
<text x="120.9" y="141.9">C0402</text>
<text x="120.9" y="140.1">50V</text>
<text x="170.7" y="141.9">C0603</text>
<text x="170.7" y="140.1">10V</text>
<text x="179.6" y="141.9">C0402</text>
<text x="179.6" y="140.1">16V</text>
<text x="131.6" y="147.2">C0603</text>
<text x="131.6" y="145.5">10V</text>
<text x="247.1" y="149">C0603</text>
<text x="247.1" y="147.2">10V</text>
<text x="256" y="149">C0402</text>
<text x="256" y="147.2">16V</text>
<text x="74.7" y="152.6">DFN8G_0D5_2X2MM_3410</text>
<text x="112" y="152.6">1%</text>
<text x="112" y="154.3">R0402</text>
<text x="230.8" y="202.7">A3</text>
<text x="253" y="202.2">013_DC/DC FOR PERIPHERALS</text>
<text x="284.1" y="202.7">V1</text>
</g>
<g font-size="1.6" fill="#004080">
<text x="72" y="79">EN</text>
<text x="77.2" y="81.2" transform="rotate(-90 77.2 81.2)">AVIN</text>
<text x="80.8" y="81.2" transform="rotate(-90 80.8 81.2)">PVIN</text>
<text x="81.8" y="79">SW</text>
<text x="203.6" y="79">EN</text>
<text x="208.8" y="81.2" transform="rotate(-90 208.8 81.2)">AVIN</text>
<text x="212.3" y="81.2" transform="rotate(-90 212.3 81.2)">PVIN</text>
<text x="213.4" y="79">SW</text>
<text x="72" y="84.3">MODE</text>
<text x="73.7" y="89.8" transform="rotate(-90 73.7 89.8)">GPAD</text>
<text x="77.2" y="89.8" transform="rotate(-90 77.2 89.8)">AGND</text>
<text x="80.8" y="89.8" transform="rotate(-90 80.8 89.8)">PGND</text>
<text x="82.4" y="87.8">FB</text>
<text x="203.6" y="84.3">MODE</text>
<text x="205.2" y="89.8" transform="rotate(-90 205.2 89.8)">GPAD</text>
<text x="208.8" y="89.8" transform="rotate(-90 208.8 89.8)">AGND</text>
<text x="212.3" y="89.8" transform="rotate(-90 212.3 89.8)">PGND</text>
<text x="214" y="87.8">FB</text>
<text x="75.6" y="132.3">EN</text>
<text x="75.6" y="137.6">MODE</text>
<text x="80.8" y="134.5" transform="rotate(-90 80.8 134.5)">AVIN</text>
<text x="84.3" y="134.5" transform="rotate(-90 84.3 134.5)">PVIN</text>
<text x="85.3" y="132.3">SW</text>
<text x="203.6" y="132.3">IN</text>
<text x="203.6" y="135.8">SHDN</text>
<text x="212.6" y="132.3">OUT</text>
<text x="214" y="135.8">FB</text>
<text x="77.2" y="143.1" transform="rotate(-90 77.2 143.1)">GPAD</text>
<text x="80.8" y="143.1" transform="rotate(-90 80.8 143.1)">AGND</text>
<text x="84.3" y="143.1" transform="rotate(-90 84.3 143.1)">PGND</text>
<text x="86" y="141.2">FB</text>
<text x="210.6" y="139.6" transform="rotate(-90 210.6 139.6)">GND</text>
</g>
<text font-size="1.6" fill="#00f" x="225.8" y="131.2">Output Current: Max 600mATest Point</text>
<g font-size="1.6" fill="#808080">
<text x="232.9" y="134.8">R151</text>
<text x="232.9" y="136.6">DNP</text>
<text x="232.9" y="138.3">1%</text>
<text x="232.9" y="140.1">R0402</text>
<text x="232.9" y="141.9">DNP</text>
<text x="232.9" y="147.2">R152</text>
<text x="232.9" y="149">DNP</text>
<text x="232.9" y="150.8">1%</text>
<text x="232.9" y="152.6">R0402</text>
<text x="232.9" y="154.3">DNP</text>
</g>
<g font-size="1.3">
<text x="30.8" y="1.3">5</text>
<text x="88.8" y="1.3">4</text>
<text x="146.9" y="1.3">3</text>
<text x="205" y="1.3">2</text>
<text x="263.1" y="1.3">1</text>
<text x=".5" y="28.4">D</text>
<text x="292.6" y="28.4">D</text>
<text x=".5" y="79.5">C</text>
<text x="292.6" y="79.5">C</text>
<text x=".5" y="130.6">B</text>
<text x="292.6" y="130.6">B</text>
<text x=".5" y="181.7">A</text>
<text x="292.6" y="181.7">A</text>
<text x="30.8" y="207.4">5</text>
<text x="88.8" y="207.4">4</text>
<text x="146.9" y="207.4">3</text>
<text x="205" y="207.4">2</text>
<text x="263.1" y="207.4">1</text>
</g>
</svg>
